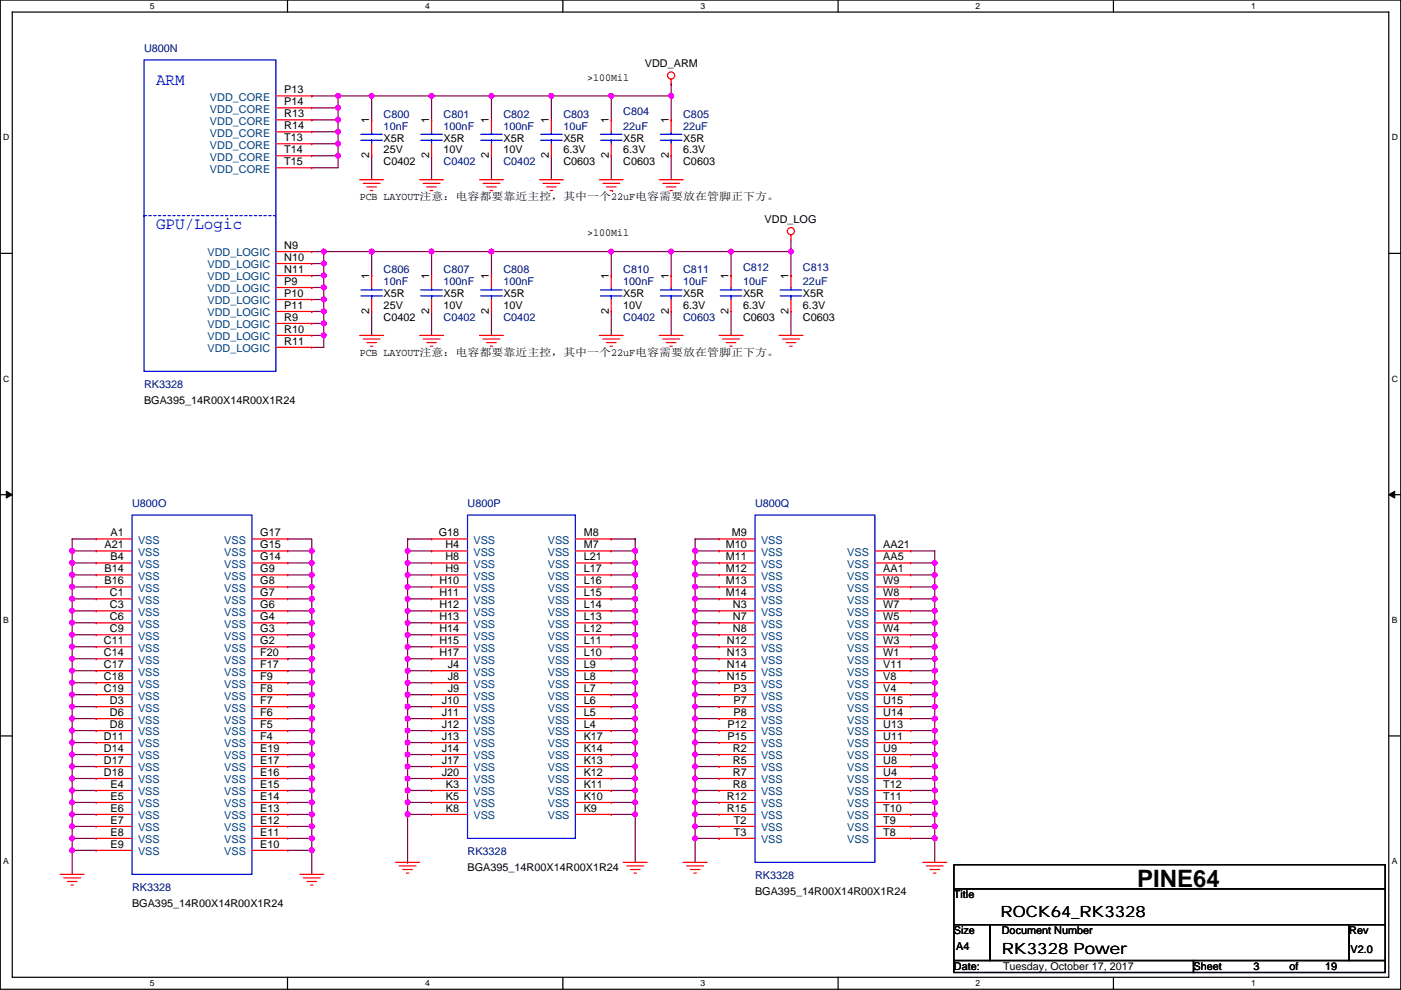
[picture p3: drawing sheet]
<svg xmlns="http://www.w3.org/2000/svg" width="297mm" height="210mm" viewBox="0 0 297 210" stroke-linecap="round" stroke-linejoin="round" font-family="sans-serif">
<path d="M.1 0h296.9v209.8h-296.9zM2.6 2.6h291.8v204.7h-291.8z" fill="none" stroke="#000" stroke-width=".25"/>
<g fill="#fff">
<path d="M31.8 .3h1v2h-1z"/>
<path d="M31.8 207.5h1v2.1h-1z"/>
</g>
<path d="M61 0v2.6M61 207.3v2.5" fill="none" stroke="#000" stroke-width=".25"/>
<g fill="#fff">
<path d="M90.1 .3h1v2h-1z"/>
<path d="M90.1 207.5h1v2.1h-1z"/>
</g>
<path d="M119.3 0v2.6M119.3 207.3v2.5" fill="none" stroke="#000" stroke-width=".25"/>
<g fill="#fff">
<path d="M148.5 .3h1v2h-1z"/>
<path d="M148.5 207.5h1v2.1h-1z"/>
</g>
<path d="M177.7 0v2.6M177.7 207.3v2.5" fill="none" stroke="#000" stroke-width=".25"/>
<g fill="#fff">
<path d="M206.9 .3h1v2h-1z"/>
<path d="M206.9 207.5h1v2.1h-1z"/>
</g>
<path d="M236.1 0v2.6M236.1 207.3v2.5" fill="none" stroke="#000" stroke-width=".25"/>
<g fill="#fff">
<path d="M265.2 .3h1v2h-1z"/>
<path d="M265.2 207.5h1v2.1h-1z"/>
<path d="M.7 28.2h1.3v2h-1.3z"/>
<path d="M295.1 28.2h1.3v2h-1.3z"/>
<path d="M.7 79.3h1.3v2.1h-1.3z"/>
<path d="M295.1 79.3h1.3v2.1h-1.3z"/>
</g>
<path d="M.1 53.7h2.5M294.4 53.7h2.6" fill="none" stroke="#000" stroke-width=".25"/>
<g fill="#fff">
<path d="M.7 130.5h1.2v2h-1.2z"/>
<path d="M295.1 130.5h1.2v2h-1.2z"/>
</g>
<path d="M.1 104.9h2.5M294.4 104.9h2.6" fill="none" stroke="#000" stroke-width=".25"/>
<path d="M1.3 104.2l1.3 .7-1.3 .7zM294.4 104.9l1.3-.7v1.4z" fill="#000" stroke="#000" stroke-width=".21"/>
<g fill="#fff">
<path d="M.7 181.7h1.2v2h-1.2z"/>
<path d="M295.1 181.7h1.2v2h-1.2z"/>
</g>
<path d="M.1 156.1h2.5M294.4 156.1h2.6M202.2 183.4h91.5v5.1h-91.5zM202.2 188.5h91.5v7.6h-91.5zM202.2 196.1h7.7v7.6h-7.7zM209.9 196.1h76.2v7.6h-76.2zM286.1 196.1h7.6v7.6h-7.6zM202.2 203.7h50.8v2.6h-50.8zM253 203.7h40.7v2.6h-40.7z" fill="none" stroke="#000" stroke-width=".25"/>
<g fill="none" stroke="#800040" stroke-width=".25">
<path d="M142.3 17.8h.1M142.3 17.8v2.5M66.1 33h5.6M66.1 30.5h5.6M66.1 22.9h5.6M66.1 25.4h.1M66.1 20.3h.1M66.1 20.3h12.7M66.1 25.4h5.6M71.7 33v2.6h-5.6M71.7 33h.1M71.7 22.9v2.5"/>
<path d="M71.7 25.4v2.6h-5.6M71.7 30.5h.1M71.7 22.9h.1M71.7 20.3v2.6M71.7 28v5M78.8 20.3h12.7M78.8 33v5.1M78.8 20.3v5.1M78.8 20.3h.1M91.5 20.3h.1M91.5 20.3v5.1M91.5 33v5.1"/>
<path d="M91.5 20.3h25.4M104.2 20.3h.1M104.2 33v5.1M104.2 20.3v5.1M116.9 33v5.1M116.9 20.3v5.1M116.9 20.3h12.7M129.6 33v5.1M129.6 20.3v5.1M129.6 20.3h.1M129.6 20.3h12.7M142.3 33v5.1"/>
<path d="M142.3 20.3v5.1M66.1 55.9h2.5M66.1 53.4h2.5M66.1 58.4h.1M66.1 58.4h2.5M68.6 53.4h.1M68.6 55.9v2.5M68.6 58.4v2.6M68.6 53.4h10.2M68.6 53.4v2.5M78.8 53.4h12.7M78.8 53.4v5"/>
<path d="M91.5 53.4h12.7M91.5 53.4h.1M91.5 53.4v5M104.2 53.4h25.4M104.2 53.4h.1M104.2 53.4v5M129.6 53.4h.1M129.6 53.4h12.7M129.6 53.4v5M142.3 53.4v5M142.3 53.4h.1M142.3 53.4h12.7"/>
<path d="M155 53.4h12.7M155 53.4v5M167.7 50.8v2.6M167.7 53.4h.1M167.7 53.4v5M66.1 66.1h.1M66.1 63.5h2.5M66.1 61h.1M66.1 66.1h2.5M66.1 61h2.5M68.6 61v2.5M68.6 63.5h.1"/>
<path d="M68.6 71.1v2.6h-2.5M68.6 66.1v2.5h-2.5M68.6 68.6v2.5h-2.5M68.6 68.6h.1M68.6 63.5v2.6M78.8 66.1v5M91.5 66.1v5M104.2 66.1v5M129.6 66.1v5M142.3 66.1v5M155 66.1v5M167.7 66.1v5"/>
<path d="M15.3 119.4h.1M15.3 116.9h.1M15.3 116.9v2.5M15.3 119.4v2.5M15.3 119.4h5.1M15.3 116.9h5.1M20.4 114.3h-5.1v2.6M61 114.3h5.1v2.6M61 116.9h5.1M61 119.4h5.1M66.1 116.9h.1M66.1 119.4h.1"/>
<path d="M66.1 116.9v5M86.4 119.4h5.1M86.4 119.4h.1M86.4 116.9h5.1M86.4 116.9v2.5M86.4 114.3h5.1M86.4 114.3h.1M86.4 114.3v2.6M86.4 119.4v2.5M129.6 114.3h5.1M129.6 119.4h5.1M129.6 116.9h5.1"/>
<path d="M134.7 114.3h.1M134.7 119.4h.1M134.7 116.9v2.5M134.7 114.3v2.6M134.7 119.4v2.5M147.4 116.9h.1M147.4 116.9v2.5M147.4 119.4h.1M147.4 119.4v2.5M147.4 119.4h5.1M147.4 116.9h5.1M152.5 114.3h-5.1v2.6"/>
<path d="M193.1 119.4h5.1M193.1 116.9h5.1v2.5M198.2 119.4h.1M198.2 119.4v2.5M15.3 139.7h.1M15.3 139.7v2.6M15.3 137.2h5.1M15.3 137.2v2.5M15.3 134.6h5.1M15.3 134.6h.1M15.3 132.1h5.1M15.3 132.1h.1"/>
<path d="M15.3 129.6h.1M15.3 129.6v2.5M15.3 127h.1M15.3 127v2.6M15.3 124.5h5.1M15.3 124.5h.1M15.3 121.9h5.1M15.3 121.9v2.6M15.3 124.5v2.5M15.3 132.1v5.1M15.3 139.7h5.1M15.3 129.6h5.1"/>
<path d="M15.3 127h5.1M61 121.9h5.1v2.6M61 124.5h5.1M61 127h5.1M61 129.6h5.1v2.5M61 132.1h5.1M61 134.6h5.1M61 137.2h5.1v2.5M61 139.7h5.1v2.6M61 139.7h.1M66.1 132.1h.1M66.1 124.5h.1"/>
<path d="M66.1 127h.1M66.1 134.6h.1M66.1 124.5v5.1M66.1 132.1v5.1M86.4 139.7h5.1M86.4 139.7v2.6M86.4 137.2h5.1M86.4 137.2h.1M86.4 134.6h5.1M86.4 134.6v2.6M86.4 132.1h5.1M86.4 132.1h.1"/>
<path d="M86.4 129.6h.1M86.4 129.6v2.5M86.4 127h5.1M86.4 127v2.6M86.4 124.5h.1M86.4 121.9h5.1M86.4 121.9v2.6M86.4 129.6h5.1M86.4 124.5v2.5M86.4 132.1v2.5M86.4 137.2v2.5M86.4 124.5h5.1"/>
<path d="M129.6 124.5h5.1M129.6 121.9h5.1M129.6 134.6h5.1M129.6 132.1h5.1M129.6 129.6h5.1M129.6 127h.1M129.6 139.7h5.1M129.6 137.2h.1M129.6 127h5.1M129.6 137.2h5.1M134.7 132.1h.1M134.7 124.5h.1"/>
<path d="M134.7 121.9v2.6M134.7 137.2v2.5M134.7 134.6v2.6M134.7 129.6h.1M134.7 127v2.6M134.7 139.7h.1M134.7 124.5v2.5M134.7 129.6v5M134.7 139.7v2.6M147.4 139.7h.1M147.4 139.7v2.6M147.4 137.2h.1"/>
<path d="M147.4 137.2v2.5M147.4 134.6h.1M147.4 134.6v2.6M147.4 132.1h.1M147.4 132.1v2.5M147.4 129.6h.1M147.4 129.6v2.5M147.4 127h.1M147.4 127v2.6M147.4 124.5h.1M147.4 124.5v2.5M147.4 121.9h.1"/>
<path d="M147.4 121.9v2.6M147.4 139.7h5.1M147.4 129.6h5.1M147.4 127h5.1M147.4 137.2h5.1M147.4 124.5h5.1M147.4 134.6h5.1M147.4 132.1h5.1M147.4 121.9h5.1M193.1 124.5h5.1M193.1 121.9h5.1M193.1 134.6h5.1"/>
<path d="M193.1 132.1h5.1M193.1 129.6h5.1M193.1 127h.1M193.1 139.7h.1M193.1 137.2h5.1M193.1 139.7h5.1M193.1 127h5.1M198.2 132.1h.1M198.2 124.5h.1M198.2 121.9v2.6M198.2 137.2v2.5M198.2 134.6h.1"/>
<path d="M198.2 129.6h.1M198.2 127v2.6M198.2 139.7h.1M198.2 124.5v2.5M198.2 129.6v7.6M198.2 139.7v2.6M15.3 144.8h5.1M15.3 142.3h5.1M15.3 142.3h.1M15.3 144.8v2.5M15.3 157.5h5.1M15.3 157.5h.1"/>
<path d="M15.3 155h.1M15.3 155v2.5M15.3 152.4h.1M15.3 152.4v2.6M15.3 149.9h5.1M15.3 149.9v2.5M15.3 147.3h.1M15.3 142.3v2.5M15.3 147.3v2.6M15.3 157.5v2.5M15.3 155h5.1M15.3 152.4h5.1"/>
<path d="M15.3 147.3h5.1M61 149.9h5.1M61 157.5h5.1M61 155h5.1M61 152.4h5.1v2.6M61 142.3h.1M61 144.8h5.1v2.5M61 144.8h.1M61 147.3h5.1M61 142.3h5.1M66.1 149.9h.1M66.1 157.5h.1"/>
<path d="M66.1 155h.1M66.1 142.3v2.5M66.1 147.3h.1M66.1 147.3v5.1M66.1 155v5M86.4 144.8h5.1M86.4 142.3h5.1M86.4 142.3h.1M86.4 144.8h.1M86.4 157.5h5.1M86.4 157.5h.1M86.4 155h5.1"/>
<path d="M86.4 155v2.5M86.4 152.4h.1M86.4 149.9h.1M86.4 149.9v2.5M86.4 147.3h5.1M86.4 147.3v2.6M86.4 152.4h5.1M86.4 142.3v5M86.4 152.4v2.6M86.4 157.5v2.5M86.4 149.9h5.1M129.6 149.9h5.1"/>
<path d="M129.6 157.5h5.1M129.6 152.4h5.1M129.6 155h.1M129.6 144.8h5.1M129.6 142.3h5.1v2.5M129.6 147.3h.1M129.6 155h5.1M129.6 147.3h5.1M134.7 149.9h.1M134.7 157.5h.1M134.7 152.4v2.6M134.7 155v2.5"/>
<path d="M134.7 147.3v2.6M134.7 144.8h.1M134.7 144.8v2.5M134.7 149.9v2.5M134.7 157.5v5.1M147.4 144.8h.1M147.4 142.3h.1M147.4 142.3v2.5M147.4 144.8v2.5M147.4 157.5h.1M147.4 157.5v2.5M147.4 155h.1"/>
<path d="M147.4 155v2.5M147.4 152.4h.1M147.4 152.4v2.6M147.4 149.9h.1M147.4 149.9v2.5M147.4 147.3h.1M147.4 147.3v2.6M147.4 155h5.1M147.4 152.4h5.1M147.4 147.3h5.1M147.4 142.3h5.1M147.4 149.9h5.1"/>
<path d="M147.4 144.8h5.1M147.4 157.5h5.1M193.1 149.9h5.1M193.1 157.5h5.1M193.1 152.4h5.1M193.1 155h5.1M193.1 144.8h.1M193.1 142.3h5.1v5M193.1 147.3h5.1M193.1 144.8h5.1M198.2 149.9v2.5M198.2 157.5h.1"/>
<path d="M198.2 152.4h.1M198.2 155v2.5M198.2 147.3h.1M198.2 147.3v2.6M198.2 152.4v2.6M198.2 157.5v2.5M15.3 165.1h.1M15.3 160h5.1M15.3 160v2.6M15.3 162.6h5.1M15.3 165.1h5.1M15.3 167.7h.1"/>
<path d="M15.3 167.7h5.1M15.3 170.2h.1M15.3 175.3h.1M15.3 177.8h.1M15.3 162.6v7.6M20.4 170.2h-5.1v2.5M20.4 172.7h-5.1v2.6M20.4 175.3h-5.1v2.5M20.4 177.8h-5.1v2.6M61 162.6h5.1M61 160h5.1v2.6M61 165.1h5.1v2.6"/>
<path d="M61 172.7h5.1v2.6M61 175.3h5.1v2.5M61 167.7h5.1M61 170.2h5.1M61 177.8h5.1M66.1 165.1h.1M66.1 167.7h.1M66.1 167.7v2.5M66.1 170.2h.1M66.1 175.3h.1M66.1 177.8h.1M66.1 177.8v2.6"/>
<path d="M66.1 162.6v2.5M66.1 170.2v2.5M86.4 165.1h5.1M86.4 167.7h.1M86.4 167.7v2.5M86.4 170.2h.1M86.4 170.2v2.5M86.4 165.1h.1M86.4 160h5.1M86.4 160v2.6M86.4 162.6h5.1M86.4 167.7h5.1"/>
<path d="M86.4 170.2h5.1M86.4 162.6v5.1M91.5 167.7h.1M91.5 172.7h-5.1v10.2M129.6 160h5.1M129.6 162.6h5.1M129.6 165.1h5.1M129.6 167.7h5.1v2.5M129.6 167.7h.1M129.6 170.2h5.1M129.6 172.7h5.1M134.7 160h.1"/>
<path d="M134.7 162.6v2.5M134.7 165.1h.1M134.7 170.2h.1M134.7 172.7v10.2M134.7 165.1v2.6M134.7 170.2v2.5M147.4 165.1h.1M147.4 165.1v2.6M147.4 167.7h.1M147.4 167.7v2.5M147.4 170.2h.1M147.4 170.2v2.5"/>
<path d="M147.4 172.7h.1M147.4 172.7v2.6M147.4 162.6v2.5M147.4 175.3h.1M147.4 175.3v2.5M147.4 160h.1M147.4 160v2.6M147.4 162.6h.1M147.4 177.8v5.1M147.4 167.7h5.1M147.4 170.2h5.1M147.4 172.7h5.1"/>
<path d="M147.4 165.1h5.1M147.4 175.3h5.1M147.4 160h5.1M147.4 162.6h5.1M147.4 177.8h5.1M152.5 177.8h.1M193.1 160h5.1M193.1 162.6h5.1M193.1 165.1h5.1M193.1 167.7h5.1v2.5M193.1 170.2h5.1M193.1 172.7h.1"/>
<path d="M193.1 175.3h5.1M193.1 177.8h5.1M193.1 172.7h5.1M198.2 160v2.6M198.2 162.6h.1M198.2 165.1h.1M198.2 170.2h.1M198.2 172.7h.1M198.2 175.3h.1M198.2 177.8v5.1M198.2 162.6v5.1M198.2 170.2v7.6"/>
<path d="M15.3 180.4h.1M20.4 180.4h-5.1v5M61 180.4h5.1M66.1 180.4h.1M66.1 180.4v5M86.4 182.9h.1"/>
</g>
<g fill="#f0f" stroke="#f0f" stroke-width=".25">
<circle cx="142.3" cy="20.3" r=".5"/>
<circle cx="15.3" cy="162.6" r=".5"/>
<circle cx="91.5" cy="20.3" r=".5"/>
<circle cx="116.9" cy="20.3" r=".5"/>
<circle cx="104.2" cy="20.3" r=".5"/>
<circle cx="91.5" cy="53.3" r=".5"/>
<circle cx="104.2" cy="53.3" r=".5"/>
<circle cx="155" cy="53.3" r=".5"/>
<circle cx="142.3" cy="53.3" r=".5"/>
<circle cx="68.6" cy="55.9" r=".5"/>
<circle cx="68.6" cy="63.5" r=".5"/>
<circle cx="78.8" cy="53.3" r=".5"/>
<circle cx="68.6" cy="53.3" r=".5"/>
<circle cx="167.7" cy="53.3" r=".5"/>
<circle cx="68.6" cy="66" r=".5"/>
<circle cx="68.6" cy="61" r=".5"/>
<circle cx="68.6" cy="58.4" r=".5"/>
<circle cx="15.3" cy="144.8" r=".5"/>
<circle cx="15.3" cy="142.2" r=".5"/>
<circle cx="15.3" cy="139.7" r=".5"/>
<circle cx="15.3" cy="137.2" r=".5"/>
<circle cx="15.3" cy="134.6" r=".5"/>
<circle cx="15.3" cy="132.1" r=".5"/>
<circle cx="15.3" cy="129.5" r=".5"/>
<circle cx="15.3" cy="127" r=".5"/>
<circle cx="15.3" cy="124.5" r=".5"/>
<circle cx="15.3" cy="119.4" r=".5"/>
<circle cx="15.3" cy="121.9" r=".5"/>
<circle cx="15.3" cy="116.8" r=".5"/>
<circle cx="15.3" cy="160" r=".5"/>
<circle cx="15.3" cy="157.5" r=".5"/>
<circle cx="15.3" cy="154.9" r=".5"/>
<circle cx="15.3" cy="152.4" r=".5"/>
<circle cx="15.3" cy="147.3" r=".5"/>
<circle cx="15.3" cy="149.9" r=".5"/>
<circle cx="129.6" cy="53.3" r=".5"/>
<circle cx="68.6" cy="71.1" r=".5"/>
<circle cx="68.6" cy="68.6" r=".5"/>
<circle cx="66.1" cy="152.4" r=".5"/>
<circle cx="66.1" cy="134.6" r=".5"/>
<circle cx="66.1" cy="132.1" r=".5"/>
<circle cx="66.1" cy="162.6" r=".5"/>
<circle cx="66.1" cy="165.1" r=".5"/>
<circle cx="66.1" cy="160" r=".5"/>
<circle cx="66.1" cy="157.5" r=".5"/>
<circle cx="66.1" cy="154.9" r=".5"/>
<circle cx="66.1" cy="119.4" r=".5"/>
<circle cx="66.1" cy="116.8" r=".5"/>
<circle cx="66.1" cy="121.9" r=".5"/>
<circle cx="66.1" cy="127" r=".5"/>
<circle cx="66.1" cy="124.5" r=".5"/>
<circle cx="66.1" cy="129.5" r=".5"/>
<circle cx="66.1" cy="137.2" r=".5"/>
<circle cx="66.1" cy="139.7" r=".5"/>
<circle cx="66.1" cy="142.2" r=".5"/>
<circle cx="66.1" cy="144.8" r=".5"/>
<circle cx="66.1" cy="149.9" r=".5"/>
<circle cx="66.1" cy="147.3" r=".5"/>
<circle cx="66.1" cy="167.6" r=".5"/>
<circle cx="66.1" cy="172.7" r=".5"/>
<circle cx="66.1" cy="170.2" r=".5"/>
<circle cx="66.1" cy="175.3" r=".5"/>
<circle cx="15.3" cy="165.1" r=".5"/>
<circle cx="15.3" cy="167.6" r=".5"/>
<circle cx="15.3" cy="170.2" r=".5"/>
<circle cx="15.3" cy="172.7" r=".5"/>
<circle cx="15.3" cy="175.3" r=".5"/>
<circle cx="134.7" cy="152.4" r=".5"/>
<circle cx="134.7" cy="149.9" r=".5"/>
<circle cx="134.7" cy="160" r=".5"/>
<circle cx="134.7" cy="157.5" r=".5"/>
<circle cx="134.7" cy="162.6" r=".5"/>
<circle cx="134.7" cy="134.6" r=".5"/>
<circle cx="134.7" cy="132.1" r=".5"/>
<circle cx="134.7" cy="116.8" r=".5"/>
<circle cx="134.7" cy="154.9" r=".5"/>
<circle cx="134.7" cy="124.5" r=".5"/>
<circle cx="134.7" cy="121.9" r=".5"/>
<circle cx="134.7" cy="119.4" r=".5"/>
<circle cx="134.7" cy="129.5" r=".5"/>
<circle cx="134.7" cy="127" r=".5"/>
<circle cx="134.7" cy="144.8" r=".5"/>
<circle cx="134.7" cy="142.2" r=".5"/>
<circle cx="134.7" cy="139.7" r=".5"/>
<circle cx="134.7" cy="137.2" r=".5"/>
<circle cx="134.7" cy="147.3" r=".5"/>
<circle cx="134.7" cy="165.1" r=".5"/>
<circle cx="134.7" cy="167.6" r=".5"/>
<circle cx="134.7" cy="172.7" r=".5"/>
<circle cx="134.7" cy="170.2" r=".5"/>
<circle cx="86.4" cy="165.1" r=".5"/>
<circle cx="86.4" cy="167.6" r=".5"/>
<circle cx="86.4" cy="170.2" r=".5"/>
<circle cx="86.4" cy="172.7" r=".5"/>
<circle cx="86.4" cy="162.6" r=".5"/>
<circle cx="86.4" cy="144.8" r=".5"/>
<circle cx="86.4" cy="142.2" r=".5"/>
<circle cx="86.4" cy="139.7" r=".5"/>
<circle cx="86.4" cy="137.2" r=".5"/>
<circle cx="86.4" cy="134.6" r=".5"/>
<circle cx="86.4" cy="132.1" r=".5"/>
<circle cx="86.4" cy="129.5" r=".5"/>
<circle cx="86.4" cy="124.5" r=".5"/>
<circle cx="86.4" cy="127" r=".5"/>
<circle cx="86.4" cy="121.9" r=".5"/>
<circle cx="86.4" cy="119.4" r=".5"/>
<circle cx="86.4" cy="116.8" r=".5"/>
<circle cx="86.4" cy="147.3" r=".5"/>
<circle cx="86.4" cy="160" r=".5"/>
<circle cx="86.4" cy="157.5" r=".5"/>
<circle cx="86.4" cy="152.4" r=".5"/>
<circle cx="86.4" cy="154.9" r=".5"/>
<circle cx="86.4" cy="149.9" r=".5"/>
<circle cx="198.2" cy="160" r=".5"/>
<circle cx="198.2" cy="157.5" r=".5"/>
<circle cx="198.2" cy="162.6" r=".5"/>
<circle cx="198.2" cy="134.6" r=".5"/>
<circle cx="198.2" cy="132.1" r=".5"/>
<circle cx="198.2" cy="154.9" r=".5"/>
<circle cx="198.2" cy="152.4" r=".5"/>
<circle cx="198.2" cy="124.5" r=".5"/>
<circle cx="198.2" cy="121.9" r=".5"/>
<circle cx="198.2" cy="119.4" r=".5"/>
<circle cx="198.2" cy="137.2" r=".5"/>
<circle cx="198.2" cy="129.5" r=".5"/>
<circle cx="198.2" cy="127" r=".5"/>
<circle cx="198.2" cy="149.9" r=".5"/>
<circle cx="198.2" cy="147.3" r=".5"/>
<circle cx="198.2" cy="144.8" r=".5"/>
<circle cx="198.2" cy="139.7" r=".5"/>
<circle cx="198.2" cy="142.2" r=".5"/>
<circle cx="198.2" cy="167.6" r=".5"/>
<circle cx="198.2" cy="165.1" r=".5"/>
<circle cx="198.2" cy="170.2" r=".5"/>
<circle cx="198.2" cy="175.3" r=".5"/>
<circle cx="198.2" cy="172.7" r=".5"/>
<circle cx="198.2" cy="177.8" r=".5"/>
<circle cx="147.4" cy="165.1" r=".5"/>
<circle cx="147.4" cy="167.6" r=".5"/>
<circle cx="147.4" cy="170.2" r=".5"/>
<circle cx="147.4" cy="172.7" r=".5"/>
<circle cx="147.4" cy="175.3" r=".5"/>
<circle cx="147.4" cy="160" r=".5"/>
<circle cx="147.4" cy="162.6" r=".5"/>
<circle cx="147.4" cy="116.8" r=".5"/>
<circle cx="147.4" cy="144.8" r=".5"/>
<circle cx="147.4" cy="142.2" r=".5"/>
<circle cx="147.4" cy="139.7" r=".5"/>
<circle cx="147.4" cy="137.2" r=".5"/>
<circle cx="147.4" cy="134.6" r=".5"/>
<circle cx="147.4" cy="132.1" r=".5"/>
<circle cx="147.4" cy="129.5" r=".5"/>
<circle cx="147.4" cy="127" r=".5"/>
<circle cx="147.4" cy="124.5" r=".5"/>
<circle cx="147.4" cy="121.9" r=".5"/>
<circle cx="147.4" cy="119.4" r=".5"/>
<circle cx="147.4" cy="157.5" r=".5"/>
<circle cx="147.4" cy="154.9" r=".5"/>
<circle cx="147.4" cy="152.4" r=".5"/>
<circle cx="147.4" cy="149.9" r=".5"/>
<circle cx="147.4" cy="147.3" r=".5"/>
<circle cx="15.3" cy="177.8" r=".5"/>
<circle cx="15.3" cy="180.3" r=".5"/>
<circle cx="66.1" cy="177.8" r=".5"/>
<circle cx="66.1" cy="180.3" r=".5"/>
<circle cx="147.4" cy="177.8" r=".5"/>
<circle cx="129.6" cy="20.3" r=".5"/>
<circle cx="71.7" cy="20.3" r=".5"/>
<circle cx="78.8" cy="20.3" r=".5"/>
<circle cx="71.7" cy="33" r=".5"/>
<circle cx="71.7" cy="25.4" r=".5"/>
<circle cx="71.7" cy="27.9" r=".5"/>
<circle cx="71.7" cy="30.5" r=".5"/>
<circle cx="71.7" cy="22.9" r=".5"/>
</g>
<g fill="none" stroke="#f00" stroke-width=".25">
<path d="M142.3 16.8v1M58.5 20.3h7.6M58.5 22.9h7.6M58.5 25.4h7.6M58.5 28h7.6M58.5 30.5h7.6M58.5 33h7.6M58.5 35.6h7.6M66.1 20.3h.1M66.1 22.9h.1M66.1 25.4h.1M66.1 28h.1"/>
<path d="M66.1 30.5h.1M66.1 33h.1M66.1 35.6h.1M76.3 38.1h5M77 38.9h3.6M77.8 39.6h2M78.8 25.4h.1M78.8 33h.1M78.8 25.4v2.6M78.8 30.5v2.5M89 38.1h5M89.7 38.9h3.6"/>
<path d="M90.5 39.6h2M91.5 25.4h.1M91.5 33h.1M91.5 25.4v2.6M91.5 30.5v2.5M101.7 38.1h5M102.4 38.9h3.6M103.2 39.6h2M104.2 25.4h.1M104.2 33h.1M104.2 25.4v2.6M104.2 30.5v2.5"/>
<path d="M114.4 38.1h5M115.1 38.9h3.6M115.9 39.6h2M116.9 25.4h.1M116.9 33h.1M116.9 25.4v2.6M116.9 30.5v2.5M127.1 38.1h5M127.8 38.9h3.6M128.6 39.6h2M129.6 25.4h.1M129.6 33h.1"/>
<path d="M129.6 25.4v2.6M129.6 30.5v2.5M139.8 38.1h5M140.5 38.9h3.6M141.3 39.6h2M142.3 25.4h.1M142.3 33h.1M142.3 25.4v2.6M142.3 30.5v2.5M58.5 53.4h7.6M58.5 55.9h7.6M58.5 58.4h7.6"/>
<path d="M66.1 53.4h.1M66.1 55.9h.1M66.1 58.4h.1M78.5 40.4h.6M78.8 58.4h.1M78.8 58.4v2.6M91.2 40.4h.6M91.5 58.4h.1M91.5 58.4v2.6M103.9 40.4h.6M104.2 58.4h.1M104.2 58.4v2.6"/>
<path d="M116.6 40.4h.6M129.3 40.4h.6M129.6 58.4h.1M129.6 58.4v2.6M129.9 40.4h.1M142 40.4h.6M142.3 58.4h.1M142.3 58.4v2.6M155 58.4h.1M155 58.4v2.6M167.7 49.8v1M167.7 58.4h.1"/>
<path d="M167.7 58.4v2.6M58.5 61h7.6M58.5 63.5h7.6M58.5 66.1h7.6M58.5 68.6h7.6M58.5 71.1h7.6M58.5 73.7h7.6M66.1 61h.1M66.1 63.5h.1M66.1 66.1h.1M66.1 68.6h.1M66.1 71.1h.1"/>
<path d="M66.1 73.7h.1M76.3 71.1h5M77 71.9h3.6M77.8 72.7h2M78.5 73.4h.6M78.8 66.1h.1M78.8 63.5v2.6M89 71.1h5M89.7 71.9h3.6M90.5 72.7h2M91.2 73.4h.6M91.5 66.1h.1"/>
<path d="M91.5 63.5v2.6M101.7 71.1h5M102.4 71.9h3.6M103.2 72.7h2M103.9 73.4h.6M104.2 66.1h.1M104.2 63.5v2.6M127.1 71.1h5M127.8 71.9h3.6M128.6 72.7h2M129.3 73.4h.6M129.6 66.1h.1"/>
<path d="M129.6 63.5v2.6M139.8 71.1h5M140.5 71.9h3.6M141.3 72.7h2M142 73.4h.6M142.3 66.1h.1M142.3 63.5v2.6M152.5 71.1h5M153.2 71.9h3.6M154 72.7h2M154.7 73.4h.6M155 66.1h.1"/>
<path d="M155 63.5v2.6M165.2 71.1h5M165.9 71.9h3.6M166.7 72.7h2M167.4 73.4h.6M167.7 66.1h.1M167.7 63.5v2.6M20.4 114.3h.1M20.4 116.9h.1M20.4 119.4h.1M20.4 114.3h7.6M20.4 116.9h7.6"/>
<path d="M20.4 119.4h7.6M53.4 114.3h7.6M53.4 116.9h7.6M53.4 119.4h7.6M61 119.4h.1M61 116.9h.1M61 114.3h.1M91.5 114.3h.1M91.5 116.9h.1M91.5 119.4h.1M91.5 114.3h7.6M91.5 116.9h7.6"/>
<path d="M91.5 119.4h7.6M122 114.3h7.6M122 116.9h7.6M122 119.4h7.6M129.6 119.4h.1M129.6 116.9h.1M129.6 114.3h.1M152.5 114.3h.1M152.5 116.9h.1M152.5 119.4h.1M152.5 114.3h7.6M152.5 116.9h7.6"/>
<path d="M152.5 119.4h7.6M185.5 116.9h7.6M185.5 119.4h7.6M193.1 119.4h.1M193.1 116.9h.1M20.4 121.9h.1M20.4 124.5h.1M20.4 127h.1M20.4 129.6h.1M20.4 132.1h.1M20.4 134.6h.1M20.4 137.2h.1"/>
<path d="M20.4 139.7h.1M20.4 121.9h7.6M20.4 124.5h7.6M20.4 127h7.6M20.4 129.6h7.6M20.4 132.1h7.6M20.4 134.6h7.6M20.4 137.2h7.6M20.4 139.7h7.6M53.4 121.9h7.6M53.4 124.5h7.6M53.4 127h7.6"/>
<path d="M53.4 129.6h7.6M53.4 132.1h7.6M53.4 134.6h7.6M53.4 137.2h7.6M53.4 139.7h7.6M61 139.7h.1M61 137.2h.1M61 134.6h.1M61 132.1h.1M61 129.6h.1M61 127h.1M61 124.5h.1"/>
<path d="M61 121.9h.1M91.5 121.9h.1M91.5 124.5h.1M91.5 127h.1M91.5 129.6h.1M91.5 132.1h.1M91.5 134.6h.1M91.5 137.2h.1M91.5 139.7h.1M91.5 121.9h7.6M91.5 124.5h7.6M91.5 127h7.6"/>
<path d="M91.5 129.6h7.6M91.5 132.1h7.6M91.5 134.6h7.6M91.5 137.2h7.6M91.5 139.7h7.6M122 121.9h7.6M122 124.5h7.6M122 127h7.6M122 129.6h7.6M122 132.1h7.6M122 134.6h7.6M122 137.2h7.6"/>
<path d="M122 139.7h7.6M129.6 139.7h.1M129.6 137.2h.1M129.6 134.6h.1M129.6 132.1h.1M129.6 129.6h.1M129.6 127h.1M129.6 124.5h.1M129.6 121.9h.1M152.5 121.9h.1M152.5 124.5h.1M152.5 127h.1"/>
<path d="M152.5 129.6h.1M152.5 132.1h.1M152.5 134.6h.1M152.5 137.2h.1M152.5 139.7h.1M152.5 121.9h7.6M152.5 124.5h7.6M152.5 127h7.6M152.5 129.6h7.6M152.5 132.1h7.6M152.5 134.6h7.6M152.5 137.2h7.6"/>
<path d="M152.5 139.7h7.6M185.5 121.9h7.6M185.5 124.5h7.6M185.5 127h7.6M185.5 129.6h7.6M185.5 132.1h7.6M185.5 134.6h7.6M185.5 137.2h7.6M185.5 139.7h7.6M193.1 139.7h.1M193.1 137.2h.1M193.1 134.6h.1"/>
<path d="M193.1 132.1h.1M193.1 129.6h.1M193.1 127h.1M193.1 124.5h.1M193.1 121.9h.1M20.4 142.3h.1M20.4 144.8h.1M20.4 147.3h.1M20.4 149.9h.1M20.4 152.4h.1M20.4 155h.1M20.4 157.5h.1"/>
<path d="M20.4 142.3h7.6M20.4 144.8h7.6M20.4 147.3h7.6M20.4 149.9h7.6M20.4 152.4h7.6M20.4 155h7.6M20.4 157.5h7.6M53.4 142.3h7.6M53.4 144.8h7.6M53.4 147.3h7.6M53.4 149.9h7.6M53.4 152.4h7.6"/>
<path d="M53.4 155h7.6M53.4 157.5h7.6M61 157.5h.1M61 155h.1M61 152.4h.1M61 149.9h.1M61 147.3h.1M61 144.8h.1M61 142.3h.1M91.5 142.3h.1M91.5 144.8h.1M91.5 147.3h.1"/>
<path d="M91.5 149.9h.1M91.5 152.4h.1M91.5 155h.1M91.5 157.5h.1M91.5 142.3h7.6M91.5 144.8h7.6M91.5 147.3h7.6M91.5 149.9h7.6M91.5 152.4h7.6M91.5 155h7.6M91.5 157.5h7.6M122 142.3h7.6"/>
<path d="M122 144.8h7.6M122 147.3h7.6M122 149.9h7.6M122 152.4h7.6M122 155h7.6M122 157.5h7.6M129.6 157.5h.1M129.6 155h.1M129.6 152.4h.1M129.6 149.9h.1M129.6 147.3h.1M129.6 144.8h.1"/>
<path d="M129.6 142.3h.1M152.5 142.3h.1M152.5 144.8h.1M152.5 147.3h.1M152.5 149.9h.1M152.5 152.4h.1M152.5 155h.1M152.5 157.5h.1M152.5 142.3h7.6M152.5 144.8h7.6M152.5 147.3h7.6M152.5 149.9h7.6"/>
<path d="M152.5 152.4h7.6M152.5 155h7.6M152.5 157.5h7.6M185.5 142.3h7.6M185.5 144.8h7.6M185.5 147.3h7.6M185.5 149.9h7.6M185.5 152.4h7.6M185.5 155h7.6M185.5 157.5h7.6M193.1 157.5h.1M193.1 155h.1"/>
<path d="M193.1 152.4h.1M193.1 149.9h.1M193.1 147.3h.1M193.1 144.8h.1M193.1 142.3h.1M20.4 160h.1M20.4 162.6h.1M20.4 165.1h.1M20.4 167.7h.1M20.4 170.2h.1M20.4 172.7h.1M20.4 175.3h.1"/>
<path d="M20.4 177.8h.1M20.4 160h7.6M20.4 162.6h7.6M20.4 165.1h7.6M20.4 167.7h7.6M20.4 170.2h7.6M20.4 172.7h7.6M20.4 175.3h7.6M20.4 177.8h7.6M53.4 160h7.6M53.4 162.6h7.6M53.4 165.1h7.6"/>
<path d="M53.4 167.7h7.6M53.4 170.2h7.6M53.4 172.7h7.6M53.4 175.3h7.6M53.4 177.8h7.6M61 177.8h.1M61 175.3h.1M61 172.7h.1M61 170.2h.1M61 167.7h.1M61 165.1h.1M61 162.6h.1"/>
<path d="M61 160h.1M91.5 160h.1M91.5 162.6h.1M91.5 165.1h.1M91.5 167.7h.1M91.5 170.2h.1M91.5 172.7h.1M91.5 160h7.6M91.5 162.6h7.6M91.5 165.1h7.6M91.5 167.7h7.6M91.5 170.2h7.6"/>
<path d="M91.5 172.7h7.6M122 160h7.6M122 162.6h7.6M122 165.1h7.6M122 167.7h7.6M122 170.2h7.6M122 172.7h7.6M129.6 172.7h.1M129.6 170.2h.1M129.6 167.7h.1M129.6 165.1h.1M129.6 162.6h.1"/>
<path d="M129.6 160h.1M152.5 160h.1M152.5 162.6h.1M152.5 165.1h.1M152.5 167.7h.1M152.5 170.2h.1M152.5 172.7h.1M152.5 175.3h.1M152.5 177.8h.1M152.5 160h7.6M152.5 162.6h7.6M152.5 165.1h7.6"/>
<path d="M152.5 167.7h7.6M152.5 170.2h7.6M152.5 172.7h7.6M152.5 175.3h7.6M152.5 177.8h7.6M185.5 160h7.6M185.5 162.6h7.6M185.5 165.1h7.6M185.5 167.7h7.6M185.5 170.2h7.6M185.5 172.7h7.6M185.5 175.3h7.6"/>
<path d="M185.5 177.8h7.6M193.1 177.8h.1M193.1 175.3h.1M193.1 172.7h.1M193.1 170.2h.1M193.1 167.7h.1M193.1 165.1h.1M193.1 162.6h.1M193.1 160h.1M12.8 185.4h5M13.5 186.2h3.6M14.3 187h2"/>
<path d="M15 187.7h.6M20.4 180.4h.1M20.4 180.4h7.6M53.4 180.4h7.6M61 180.4h.1M63.6 185.4h5M64.3 186.2h3.6M65.1 187h2M65.8 187.7h.6M83.9 182.9h5.1M84.6 183.7h3.6M85.4 184.4h2"/>
<path d="M86.2 185.2h.5M132.1 182.9h5.1M132.9 183.7h3.6M133.7 184.4h2M134.4 185.2h.5M144.8 182.9h5.1M145.6 183.7h3.6M146.4 184.4h2M147.1 185.2h.5M195.6 182.9h5.1M196.4 183.7h3.6M197.2 184.4h2"/>
<path d="M197.9 185.2h.5"/>
<circle cx="142.3" cy="16" r=".76"/>
<circle cx="167.7" cy="49" r=".76"/>
</g>
<g fill="none" stroke="#00f" stroke-width=".25">
<path d="M30.5 12.7h28v66.1h-28zM76.5 29.7h4.6M76.5 28.5h4.6M78.8 28v.5M78.8 29.7h.1M78.8 29.7v.8M89.2 29.7h4.6M89.2 28.5h4.6M91.5 28v.5M91.5 29.7h.1M91.5 29.7v.8M101.9 29.7h4.6"/>
<path d="M101.9 28.5h4.6M104.2 28v.5M104.2 29.7h.1M104.2 29.7v.8M114.6 29.7h4.6M114.6 28.5h4.6M116.9 28v.5M116.9 29.7h.1M116.9 29.7v.8M127.3 29.7h4.6M127.3 28.5h4.6M129.6 28v.5"/>
<path d="M129.6 29.7h.1M129.6 29.7v.8M140 29.7h4.6M140 28.5h4.6M142.3 28v.5M142.3 29.7h.1M142.3 29.7v.8M76.5 62.8h4.6M76.5 61.5h4.6M78.8 61v.5M78.8 62.8h.1M78.8 62.8v.7"/>
<path d="M89.2 62.8h4.6M89.2 61.5h4.6M91.5 61v.5M91.5 62.8h.1M91.5 62.8v.7M101.9 62.8h4.6M101.9 61.5h4.6M104.2 61v.5M104.2 62.8h.1M104.2 62.8v.7M127.3 62.8h4.6M127.3 61.5h4.6"/>
<path d="M129.6 61v.5M129.6 62.8h.1M129.6 62.8v.7M140 62.8h4.6M140 61.5h4.6M142.3 61v.5M142.3 62.8h.1M142.3 62.8v.7M152.7 62.8h4.6M152.7 61.5h4.6M155 61v.5M155 62.8h.1"/>
<path d="M155 62.8v.7M165.4 62.8h4.6M165.4 61.5h4.6M167.7 61v.5M167.7 62.8h.1M167.7 62.8v.7M28 109.2h25.4v76.2h-25.4zM99.1 109.2h22.9v68.6h-22.9zM160.1 109.2h25.4v73.7h-25.4z"/>
</g>
<path d="M30.5 45.7h.1M58.5 45.7h-28" fill="none" stroke="#00f" stroke-width=".25" stroke-dasharray=".5 .5"/>
<text font-size="5.1" x="241.1" y="188.1">PINE64</text>
<g font-size="3.6" fill="#00f">
<text x="33.1" y="18.1">ARM</text>
<text x="33.1" y="48.6">GPU/Logic</text>
</g>
<g font-size="3.3">
<text x="212.2" y="194.4">ROCK64_RK3328</text>
<text x="212.4" y="202.3">RK3328 Power</text>
</g>
<g font-size="2.3" fill="#000080">
<text x="30.5" y="11">U800N</text>
<text x="81.3" y="24.9">C800</text>
<text x="81.3" y="27.5">10nF</text>
<text x="94" y="24.9">C801</text>
<text x="94" y="27.5">100nF</text>
<text x="106.7" y="24.9">C802</text>
<text x="106.7" y="27.5">100nF</text>
<text x="119.4" y="24.9">C803</text>
<text x="119.4" y="27.5">10uF</text>
<text x="132.1" y="24.4">C804</text>
<text x="132.1" y="27.5">22uF</text>
<text x="144.8" y="24.9">C805</text>
<text x="144.8" y="27.5">22uF</text>
<text x="94" y="35.1">C0402</text>
<text x="106.7" y="35.1">C0402</text>
<text x="81.3" y="58">C806</text>
<text x="94" y="58">C807</text>
<text x="106.7" y="58">C808</text>
<text x="132.1" y="58">C810</text>
<text x="144.8" y="58">C811</text>
<text x="157.5" y="57.4">C812</text>
<text x="170.2" y="57.4">C813</text>
<text x="81.3" y="60.5">10nF</text>
<text x="94" y="60.5">100nF</text>
<text x="106.7" y="60.5">100nF</text>
<text x="132.1" y="60.5">100nF</text>
<text x="144.8" y="60.5">10uF</text>
<text x="157.5" y="60.5">10uF</text>
<text x="170.2" y="60.5">22uF</text>
<text x="94" y="68.1">C0402</text>
<text x="106.7" y="68.1">C0402</text>
<text x="132.1" y="68.1">C0402</text>
<text x="144.8" y="68.1">C0603</text>
<text x="30.5" y="82.3">RK3328</text>
<text x="28" y="107.5">U800O</text>
<text x="99.1" y="107.5">U800P</text>
<text x="160.1" y="107.5">U800Q</text>
<text x="99.1" y="181.4">RK3328</text>
<text x="28" y="189">RK3328</text>
<text x="160.1" y="186.5">RK3328</text>
</g>
<g font-size="2.3">
<text x="124.5" y="17.1">&gt;100Mil</text>
<text x="136.7" y="14.3">VDD_ARM</text>
<text x="60.3" y="19.8">P13</text>
<text x="60.3" y="22.4">P14</text>
<text x="60.3" y="24.9">R13</text>
<text x="60.3" y="27.4">R14</text>
<text x="60.3" y="30">T13</text>
<text x="78.3" y="26.2" transform="rotate(-90 78.3 26.2)">1</text>
<text x="91" y="26.2" transform="rotate(-90 91 26.2)">1</text>
<text x="103.7" y="26.2" transform="rotate(-90 103.7 26.2)">1</text>
<text x="116.4" y="26.2" transform="rotate(-90 116.4 26.2)">1</text>
<text x="129.1" y="26.2" transform="rotate(-90 129.1 26.2)">1</text>
<text x="141.8" y="26.2" transform="rotate(-90 141.8 26.2)">1</text>
<text x="60.3" y="32.5">T14</text>
<text x="60.3" y="35.1">T15</text>
<text x="78.3" y="33.6" transform="rotate(-90 78.3 33.6)">2</text>
<text x="81.3" y="35.1">C0402</text>
<text x="81.3" y="30">X5R</text>
<text x="81.3" y="32.6">25V</text>
<text x="91" y="33.6" transform="rotate(-90 91 33.6)">2</text>
<text x="94" y="30">X5R</text>
<text x="94" y="32.6">10V</text>
<text x="103.7" y="33.6" transform="rotate(-90 103.7 33.6)">2</text>
<text x="106.7" y="30">X5R</text>
<text x="106.7" y="32.6">10V</text>
<text x="116.4" y="33.6" transform="rotate(-90 116.4 33.6)">2</text>
<text x="119.4" y="35.1">C0603</text>
<text x="119.4" y="30">X5R</text>
<text x="119.4" y="32.6">6.3V</text>
<text x="129.1" y="33.6" transform="rotate(-90 129.1 33.6)">2</text>
<text x="132.1" y="35.1">C0603</text>
<text x="132.1" y="30">X5R</text>
<text x="132.1" y="32.6">6.3V</text>
<text x="141.8" y="33.6" transform="rotate(-90 141.8 33.6)">2</text>
<text x="144.8" y="35.1">C0603</text>
<text x="144.8" y="30">X5R</text>
<text x="144.8" y="32.6">6.3V</text>
<text x="76.3" y="42.5">PCB LAYOUT注意：电容都要靠近主控，其中一个22uF电容需要放在管脚正下方。</text>
<text x="162.1" y="47.3">VDD_LOG</text>
<text x="60.3" y="52.8">N9</text>
<text x="124.5" y="50.1">&gt;100Mil</text>
<text x="60.3" y="55.4">N10</text>
<text x="60.3" y="57.9">N11</text>
<text x="78.3" y="59.2" transform="rotate(-90 78.3 59.2)">1</text>
<text x="91" y="59.2" transform="rotate(-90 91 59.2)">1</text>
<text x="103.7" y="59.2" transform="rotate(-90 103.7 59.2)">1</text>
<text x="129.1" y="59.2" transform="rotate(-90 129.1 59.2)">1</text>
<text x="141.8" y="59.2" transform="rotate(-90 141.8 59.2)">1</text>
<text x="154.5" y="59.2" transform="rotate(-90 154.5 59.2)">1</text>
<text x="167.2" y="59.2" transform="rotate(-90 167.2 59.2)">1</text>
<text x="60.3" y="60.5">P9</text>
<text x="60.3" y="63">P10</text>
<text x="60.3" y="65.5">P11</text>
<text x="81.3" y="63">X5R</text>
<text x="81.3" y="65.6">25V</text>
<text x="94" y="63">X5R</text>
<text x="94" y="65.6">10V</text>
<text x="106.7" y="63">X5R</text>
<text x="106.7" y="65.6">10V</text>
<text x="132.1" y="63">X5R</text>
<text x="132.1" y="65.6">10V</text>
<text x="144.8" y="63">X5R</text>
<text x="144.8" y="65.6">6.3V</text>
<text x="157.5" y="63">X5R</text>
<text x="157.5" y="65.6">6.3V</text>
<text x="170.2" y="63">X5R</text>
<text x="170.2" y="65.6">6.3V</text>
<text x="60.3" y="68.1">R9</text>
<text x="60.3" y="70.6">R10</text>
<text x="78.3" y="66.6" transform="rotate(-90 78.3 66.6)">2</text>
<text x="81.3" y="68.1">C0402</text>
<text x="91" y="66.6" transform="rotate(-90 91 66.6)">2</text>
<text x="103.7" y="66.6" transform="rotate(-90 103.7 66.6)">2</text>
<text x="129.1" y="66.6" transform="rotate(-90 129.1 66.6)">2</text>
<text x="141.8" y="66.6" transform="rotate(-90 141.8 66.6)">2</text>
<text x="154.5" y="66.6" transform="rotate(-90 154.5 66.6)">2</text>
<text x="157.5" y="68.1">C0603</text>
<text x="167.2" y="66.6" transform="rotate(-90 167.2 66.6)">2</text>
<text x="170.2" y="68.1">C0603</text>
<text x="60.3" y="73.2">R11</text>
<text x="76.3" y="75.5">PCB LAYOUT注意：电容都要靠近主控，其中一个22uF电容需要放在管脚正下方。</text>
<text x="30.5" y="85.6">BGA395_14R00X14R00X1R24</text>
<text x="23.4" y="113.8">A1</text>
<text x="55.2" y="113.8">G17</text>
<text x="93" y="113.8">G18</text>
<text x="123.8" y="113.8">M8</text>
<text x="155.1" y="113.8">M9</text>
<text x="22.2" y="116.3">A21</text>
<text x="23.4" y="118.9">B4</text>
<text x="55.2" y="118.9">G14</text>
<text x="55.2" y="116.3">G15</text>
<text x="94.4" y="116.3">H4</text>
<text x="94.4" y="118.9">H8</text>
<text x="123.8" y="118.9">L21</text>
<text x="123.8" y="116.3">M7</text>
<text x="153.9" y="116.3">M10</text>
<text x="153.9" y="118.9">M11</text>
<text x="187.3" y="118.9">AA5</text>
<text x="187.3" y="116.3">AA21</text>
<text x="22.2" y="121.4">B14</text>
<text x="22.2" y="124">B16</text>
<text x="55.2" y="124">G8</text>
<text x="55.2" y="121.4">G9</text>
<text x="93.2" y="124">H10</text>
<text x="94.4" y="121.4">H9</text>
<text x="123.8" y="124">L16</text>
<text x="123.8" y="121.4">L17</text>
<text x="153.9" y="121.4">M12</text>
<text x="153.9" y="124">M13</text>
<text x="187.3" y="124">W9</text>
<text x="187.3" y="121.4">AA1</text>
<text x="23.3" y="126.5">C1</text>
<text x="23.3" y="129">C3</text>
<text x="23.3" y="131.6">C6</text>
<text x="55.2" y="131.6">G4</text>
<text x="55.2" y="129">G6</text>
<text x="55.2" y="126.5">G7</text>
<text x="93.2" y="126.5">H11</text>
<text x="93.2" y="129">H12</text>
<text x="93.2" y="131.6">H13</text>
<text x="123.8" y="131.6">L13</text>
<text x="123.8" y="129">L14</text>
<text x="123.8" y="126.5">L15</text>
<text x="153.9" y="126.5">M14</text>
<text x="155.4" y="129">N3</text>
<text x="155.4" y="131.6">N7</text>
<text x="187.3" y="131.6">W5</text>
<text x="187.3" y="129">W7</text>
<text x="187.3" y="126.5">W8</text>
<text x="22" y="136.7">C11</text>
<text x="23.3" y="134.1">C9</text>
<text x="55.2" y="136.7">G2</text>
<text x="55.2" y="134.1">G3</text>
<text x="93.2" y="134.1">H14</text>
<text x="93.2" y="136.7">H15</text>
<text x="123.8" y="136.7">L11</text>
<text x="123.8" y="134.1">L12</text>
<text x="154.1" y="136.7">N12</text>
<text x="155.4" y="134.1">N8</text>
<text x="187.3" y="136.7">W3</text>
<text x="187.3" y="134.1">W4</text>
<text x="22" y="139.2">C14</text>
<text x="22" y="141.7">C17</text>
<text x="55.2" y="141.7">F17</text>
<text x="55.2" y="139.2">F20</text>
<text x="93.2" y="139.2">H17</text>
<text x="94.9" y="141.7">J4</text>
<text x="123.8" y="141.7">L9</text>
<text x="123.8" y="139.2">L10</text>
<text x="154.1" y="139.2">N13</text>
<text x="154.1" y="141.7">N14</text>
<text x="187.3" y="141.7">V11</text>
<text x="187.3" y="139.2">W1</text>
<text x="22" y="144.3">C18</text>
<text x="22" y="146.8">C19</text>
<text x="23.3" y="149.4">D3</text>
<text x="55.2" y="149.4">F7</text>
<text x="55.2" y="146.8">F8</text>
<text x="55.2" y="144.3">F9</text>
<text x="93.7" y="149.4">J10</text>
<text x="94.9" y="144.3">J8</text>
<text x="94.9" y="146.8">J9</text>
<text x="123.8" y="149.4">L6</text>
<text x="123.8" y="146.8">L7</text>
<text x="123.8" y="144.3">L8</text>
<text x="154.1" y="144.3">N15</text>
<text x="155.5" y="146.8">P3</text>
<text x="155.5" y="149.4">P7</text>
<text x="187.3" y="149.4">U15</text>
<text x="187.3" y="146.8">V4</text>
<text x="187.3" y="144.3">V8</text>
<text x="23.3" y="151.9">D6</text>
<text x="23.3" y="154.4">D8</text>
<text x="55.2" y="154.4">F5</text>
<text x="55.2" y="151.9">F6</text>
<text x="93.7" y="151.9">J11</text>
<text x="93.7" y="154.4">J12</text>
<text x="123.8" y="154.4">L4</text>
<text x="123.8" y="151.9">L5</text>
<text x="154.2" y="154.4">P12</text>
<text x="155.5" y="151.9">P8</text>
<text x="187.3" y="154.4">U13</text>
<text x="187.3" y="151.9">U14</text>
<text x="22" y="157">D11</text>
<text x="22" y="159.5">D14</text>
<text x="55.2" y="159.5">E19</text>
<text x="55.2" y="157">F4</text>
<text x="93.7" y="157">J13</text>
<text x="93.7" y="159.5">J14</text>
<text x="123.8" y="159.5">K14</text>
<text x="123.8" y="157">K17</text>
<text x="154.2" y="157">P15</text>
<text x="155.4" y="159.5">R2</text>
<text x="187.3" y="159.5">U9</text>
<text x="187.3" y="157">U11</text>
<text x="22" y="162.1">D17</text>
<text x="22" y="164.6">D18</text>
<text x="23.4" y="167.1">E4</text>
<text x="55.2" y="167.1">E15</text>
<text x="55.2" y="164.6">E16</text>
<text x="55.2" y="162.1">E17</text>
<text x="93.7" y="162.1">J17</text>
<text x="93.7" y="164.6">J20</text>
<text x="94.5" y="167.1">K3</text>
<text x="123.8" y="167.1">K11</text>
<text x="123.8" y="164.6">K12</text>
<text x="123.8" y="162.1">K13</text>
<text x="155.4" y="162.1">R5</text>
<text x="155.4" y="164.6">R7</text>
<text x="155.4" y="167.1">R8</text>
<text x="187.3" y="167.1">T12</text>
<text x="187.3" y="164.6">U4</text>
<text x="187.3" y="162.1">U8</text>
<text x="23.4" y="169.7">E5</text>
<text x="23.4" y="172.2">E6</text>
<text x="55.2" y="172.2">E13</text>
<text x="55.2" y="169.7">E14</text>
<text x="94.5" y="169.7">K5</text>
<text x="94.5" y="172.2">K8</text>
<text x="123.8" y="172.2">K9</text>
<text x="123.8" y="169.7">K10</text>
<text x="154.1" y="169.7">R12</text>
<text x="154.1" y="172.2">R15</text>
<text x="187.3" y="172.2">T10</text>
<text x="187.3" y="169.7">T11</text>
<text x="23.4" y="174.8">E7</text>
<text x="23.4" y="177.3">E8</text>
<text x="23.4" y="179.8">E9</text>
<text x="55.2" y="179.8">E10</text>
<text x="55.2" y="177.3">E11</text>
<text x="55.2" y="174.8">E12</text>
<text x="155.6" y="174.8">T2</text>
<text x="155.6" y="177.3">T3</text>
<text x="187.3" y="177.3">T8</text>
<text x="187.3" y="174.8">T9</text>
<text x="99.1" y="184.7">BGA395_14R00X14R00X1R24</text>
<text x="160.1" y="189.8">BGA395_14R00X14R00X1R24</text>
<text x="202.2" y="190.5">Title</text>
<text x="28" y="192.3">BGA395_14R00X14R00X1R24</text>
<text x="202.2" y="198.2">Size</text>
<text x="202.8" y="201.5">A4</text>
<text x="212.4" y="198.2">Document Number</text>
<text x="286.1" y="198.2">Rev</text>
<text x="286.3" y="202.2">V2.0</text>
<text x="202.2" y="205.8">Date:</text>
<text x="212.7" y="205.8">Tuesday, October 17, 2017</text>
<text x="253" y="205.8">Sheet</text>
<text x="265.7" y="205.8">3</text>
<text x="273.4" y="205.8">of</text>
<text x="281" y="205.8">19</text>
</g>
<g font-size="2.3" fill="#004080">
<text x="44.5" y="21.4">VDD_CORE</text>
<text x="44.5" y="23.9">VDD_CORE</text>
<text x="44.5" y="26.5">VDD_CORE</text>
<text x="44.5" y="29">VDD_CORE</text>
<text x="44.5" y="31.5">VDD_CORE</text>
<text x="44.5" y="34.1">VDD_CORE</text>
<text x="44.5" y="36.6">VDD_CORE</text>
<text x="44" y="54.4">VDD_LOGIC</text>
<text x="44" y="56.9">VDD_LOGIC</text>
<text x="44" y="59.5">VDD_LOGIC</text>
<text x="44" y="62">VDD_LOGIC</text>
<text x="44" y="64.6">VDD_LOGIC</text>
<text x="44" y="67.1">VDD_LOGIC</text>
<text x="44" y="69.6">VDD_LOGIC</text>
<text x="44" y="72.2">VDD_LOGIC</text>
<text x="44" y="74.7">VDD_LOGIC</text>
<text x="29.3" y="115.4">VSS</text>
<text x="29.3" y="117.9">VSS</text>
<text x="47.6" y="117.9">VSS</text>
<text x="47.6" y="115.4">VSS</text>
<text x="100.4" y="115.4">VSS</text>
<text x="100.4" y="117.9">VSS</text>
<text x="116.1" y="117.9">VSS</text>
<text x="116.1" y="115.4">VSS</text>
<text x="161.4" y="115.4">VSS</text>
<text x="161.4" y="117.9">VSS</text>
<text x="179.6" y="117.9">VSS</text>
<text x="29.3" y="120.4">VSS</text>
<text x="29.3" y="123">VSS</text>
<text x="29.3" y="125.5">VSS</text>
<text x="47.6" y="125.5">VSS</text>
<text x="47.6" y="123">VSS</text>
<text x="47.6" y="120.4">VSS</text>
<text x="100.4" y="120.4">VSS</text>
<text x="100.4" y="123">VSS</text>
<text x="100.4" y="125.5">VSS</text>
<text x="116.1" y="125.5">VSS</text>
<text x="116.1" y="123">VSS</text>
<text x="116.1" y="120.4">VSS</text>
<text x="161.4" y="120.4">VSS</text>
<text x="161.4" y="123">VSS</text>
<text x="161.4" y="125.5">VSS</text>
<text x="179.6" y="125.5">VSS</text>
<text x="179.6" y="123">VSS</text>
<text x="179.6" y="120.4">VSS</text>
<text x="29.3" y="128.1">VSS</text>
<text x="29.3" y="130.6">VSS</text>
<text x="47.6" y="130.6">VSS</text>
<text x="47.6" y="128.1">VSS</text>
<text x="100.4" y="128.1">VSS</text>
<text x="100.4" y="130.6">VSS</text>
<text x="116.1" y="130.6">VSS</text>
<text x="116.1" y="128.1">VSS</text>
<text x="161.4" y="128.1">VSS</text>
<text x="161.4" y="130.6">VSS</text>
<text x="179.6" y="130.6">VSS</text>
<text x="179.6" y="128.1">VSS</text>
<text x="29.3" y="133.1">VSS</text>
<text x="29.3" y="135.7">VSS</text>
<text x="47.6" y="135.7">VSS</text>
<text x="47.6" y="133.1">VSS</text>
<text x="100.4" y="133.1">VSS</text>
<text x="100.4" y="135.7">VSS</text>
<text x="116.1" y="135.7">VSS</text>
<text x="116.1" y="133.1">VSS</text>
<text x="161.4" y="133.1">VSS</text>
<text x="161.4" y="135.7">VSS</text>
<text x="179.6" y="135.7">VSS</text>
<text x="179.6" y="133.1">VSS</text>
<text x="29.3" y="138.2">VSS</text>
<text x="29.3" y="140.8">VSS</text>
<text x="29.3" y="143.3">VSS</text>
<text x="47.6" y="143.3">VSS</text>
<text x="47.6" y="140.8">VSS</text>
<text x="47.6" y="138.2">VSS</text>
<text x="100.4" y="138.2">VSS</text>
<text x="100.4" y="140.8">VSS</text>
<text x="100.4" y="143.3">VSS</text>
<text x="116.1" y="143.3">VSS</text>
<text x="116.1" y="140.8">VSS</text>
<text x="116.1" y="138.2">VSS</text>
<text x="161.4" y="138.2">VSS</text>
<text x="161.4" y="140.8">VSS</text>
<text x="161.4" y="143.3">VSS</text>
<text x="179.6" y="143.3">VSS</text>
<text x="179.6" y="140.8">VSS</text>
<text x="179.6" y="138.2">VSS</text>
<text x="29.3" y="145.8">VSS</text>
<text x="29.3" y="148.4">VSS</text>
<text x="47.6" y="148.4">VSS</text>
<text x="47.6" y="145.8">VSS</text>
<text x="100.4" y="145.8">VSS</text>
<text x="100.4" y="148.4">VSS</text>
<text x="116.1" y="148.4">VSS</text>
<text x="116.1" y="145.8">VSS</text>
<text x="161.4" y="145.8">VSS</text>
<text x="161.4" y="148.4">VSS</text>
<text x="179.6" y="148.4">VSS</text>
<text x="179.6" y="145.8">VSS</text>
<text x="29.3" y="150.9">VSS</text>
<text x="29.3" y="153.5">VSS</text>
<text x="29.3" y="156">VSS</text>
<text x="47.6" y="156">VSS</text>
<text x="47.6" y="153.5">VSS</text>
<text x="47.6" y="150.9">VSS</text>
<text x="100.4" y="150.9">VSS</text>
<text x="100.4" y="153.5">VSS</text>
<text x="100.4" y="156">VSS</text>
<text x="116.1" y="156">VSS</text>
<text x="116.1" y="153.5">VSS</text>
<text x="116.1" y="150.9">VSS</text>
<text x="161.4" y="150.9">VSS</text>
<text x="161.4" y="153.5">VSS</text>
<text x="161.4" y="156">VSS</text>
<text x="179.6" y="156">VSS</text>
<text x="179.6" y="153.5">VSS</text>
<text x="179.6" y="150.9">VSS</text>
<text x="29.3" y="158.5">VSS</text>
<text x="29.3" y="161.1">VSS</text>
<text x="47.6" y="161.1">VSS</text>
<text x="47.6" y="158.5">VSS</text>
<text x="100.4" y="158.5">VSS</text>
<text x="100.4" y="161.1">VSS</text>
<text x="116.1" y="161.1">VSS</text>
<text x="116.1" y="158.5">VSS</text>
<text x="161.4" y="158.5">VSS</text>
<text x="161.4" y="161.1">VSS</text>
<text x="179.6" y="161.1">VSS</text>
<text x="179.6" y="158.5">VSS</text>
<text x="29.3" y="163.6">VSS</text>
<text x="29.3" y="166.2">VSS</text>
<text x="47.6" y="166.2">VSS</text>
<text x="47.6" y="163.6">VSS</text>
<text x="100.4" y="163.6">VSS</text>
<text x="100.4" y="166.2">VSS</text>
<text x="116.1" y="166.2">VSS</text>
<text x="116.1" y="163.6">VSS</text>
<text x="161.4" y="163.6">VSS</text>
<text x="161.4" y="166.2">VSS</text>
<text x="179.6" y="166.2">VSS</text>
<text x="179.6" y="163.6">VSS</text>
<text x="29.3" y="168.7">VSS</text>
<text x="29.3" y="171.2">VSS</text>
<text x="29.3" y="173.8">VSS</text>
<text x="47.6" y="173.8">VSS</text>
<text x="47.6" y="171.2">VSS</text>
<text x="47.6" y="168.7">VSS</text>
<text x="100.4" y="168.7">VSS</text>
<text x="100.4" y="171.2">VSS</text>
<text x="100.4" y="173.8">VSS</text>
<text x="116.1" y="173.8">VSS</text>
<text x="116.1" y="171.2">VSS</text>
<text x="116.1" y="168.7">VSS</text>
<text x="161.4" y="168.7">VSS</text>
<text x="161.4" y="171.2">VSS</text>
<text x="161.4" y="173.8">VSS</text>
<text x="179.6" y="173.8">VSS</text>
<text x="179.6" y="171.2">VSS</text>
<text x="179.6" y="168.7">VSS</text>
<text x="29.3" y="176.3">VSS</text>
<text x="29.3" y="178.9">VSS</text>
<text x="47.6" y="178.9">VSS</text>
<text x="47.6" y="176.3">VSS</text>
<text x="161.4" y="176.3">VSS</text>
<text x="161.4" y="178.9">VSS</text>
<text x="179.6" y="178.9">VSS</text>
<text x="179.6" y="176.3">VSS</text>
<text x="29.3" y="181.4">VSS</text>
<text x="47.6" y="181.4">VSS</text>
</g>
<g font-size="1.8">
<text x="31.8" y="1.9">5</text>
<text x="90.1" y="1.9">4</text>
<text x="148.5" y="1.9">3</text>
<text x="206.9" y="1.9">2</text>
<text x="265.2" y="1.9">1</text>
<text x=".7" y="29.8">D</text>
<text x="295.1" y="29.8">D</text>
<text x=".7" y="81">C</text>
<text x="295.1" y="81">C</text>
<text x=".7" y="132.1">B</text>
<text x="295.1" y="132.1">B</text>
<text x=".7" y="183.3">A</text>
<text x="295.1" y="183.3">A</text>
<text x="31.8" y="209.2">5</text>
<text x="90.1" y="209.2">4</text>
<text x="148.5" y="209.2">3</text>
<text x="206.9" y="209.2">2</text>
<text x="265.2" y="209.2">1</text>
</g>
</svg>
